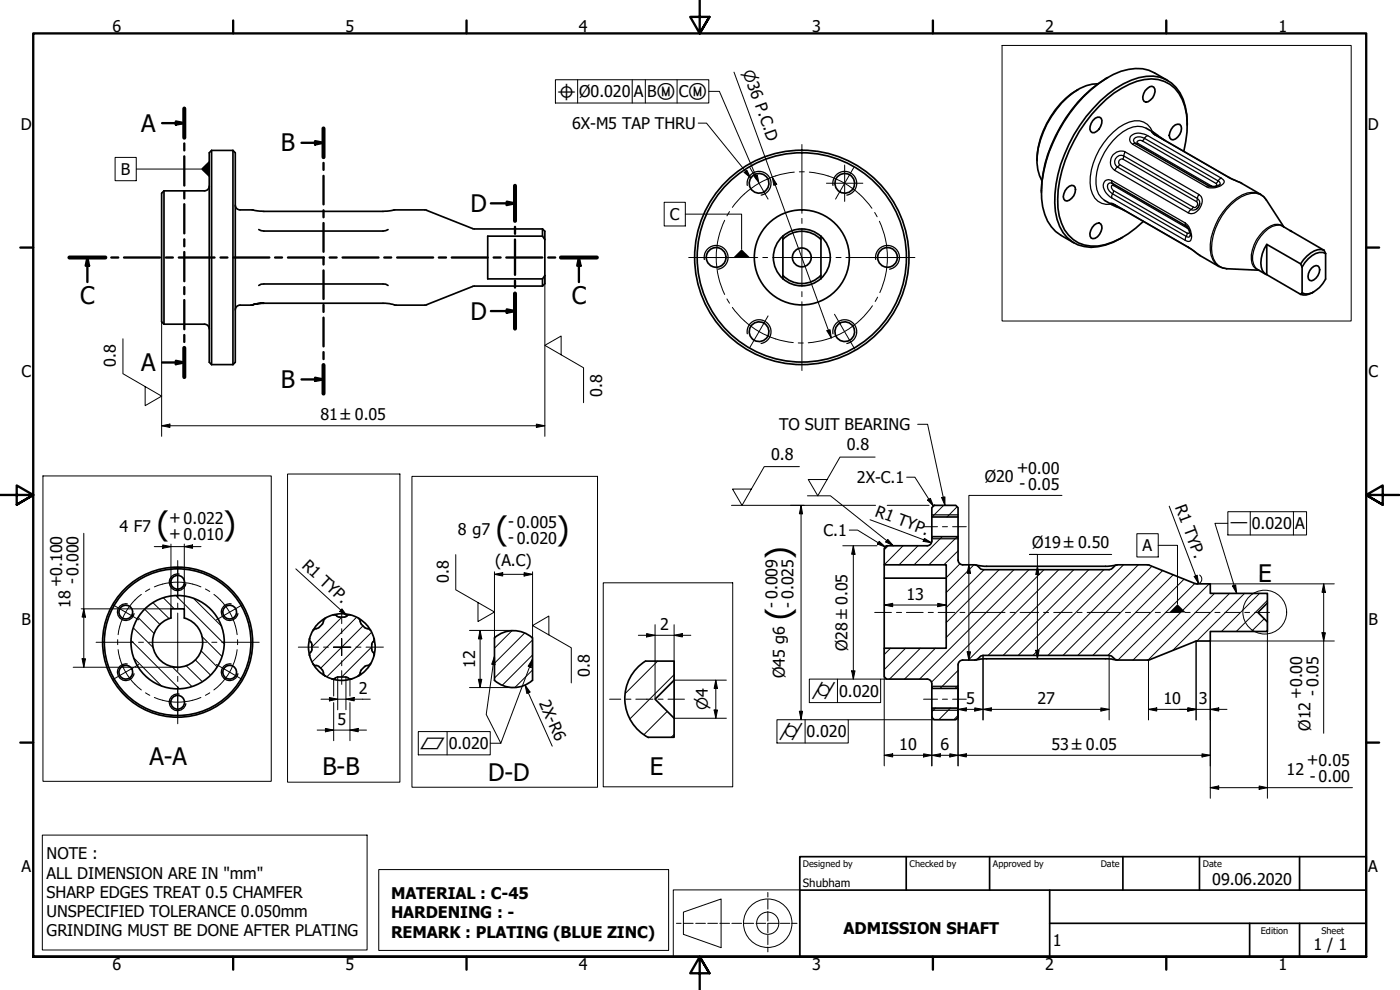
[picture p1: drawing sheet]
<svg xmlns="http://www.w3.org/2000/svg" width="420mm" height="297mm" viewBox="0 0 420 297" stroke-linecap="round" stroke-linejoin="round" font-family="sans-serif">
<!-- layer: Hatch (ISO) -->
<g fill="none" stroke="#000" stroke-width=".3">
<path d="M283.2 151.6l-3.5 3.5M287.2 152.1l-3 3M49 179.4l3.3 3.3M52.8 178.7l14.4 14.5M58.1 179.6l8.4 8.3M266.6 163.8l-1.2 1.2M271 163.8l-5.6 5.7M275.5 163.8l-5.7 5.7M282.8 161l-8.5 8.5M287.3 161l-8.5 8.5M287.5 165.3l-4.2 4.2M288.1 169.1l-4.1 4.2"/>
<path d="M292.3 169.5l-8.3 8.3M295.3 170.9l-11.3 11.4M299.8 170.9l-15.8 15.9M304.3 170.9l-20.3 20.3M308.8 170.9l-32.8 32.9M313.3 170.9l-33.8 33.8M317.8 170.9l-27.2 27.1M322.3 170.9l-25.8 25.7M326.8 170.9l-25.7 25.7M331.3 170.9l-25.7 25.7M337.2 169.5l-27.2 27.1M341.6 169.5l-27.1 27.1"/>
<path d="M345.7 169.9l-26.7 26.7M348.9 171.2l-25.4 25.4M352.1 172.5l-24.1 24.1M355.3 173.8l-22.8 22.8M358.6 175.1l-23.1 22.9M362.9 175.2l-22.9 22.8M364.5 178l-19.9 20M369 178l-17.1 17.2M373.5 178l-14.3 14.3M378 178l-11.4 11.5M39.4 192.2l14.4 14.4M40 188.4l6.1 6"/>
<path d="M40.2 197.5l8.3 8.4M41.5 185.3l4.8 4.8M43.4 182.8l4.6 4.6M45.9 180.8l4.9 4.9M55.8 199.7l4.9 4.8M58.6 198l4.6 4.6M60.3 195.2l4.9 4.9M60.6 190.9l6 6.1M94.6 188.6l-.9 .9M98 185.3l-.9 .9M102.6 185.2l-9 9M107 185.2l-13.3 13.4"/>
<path d="M109 187.8l-12.8 12.7M111.4 198.8l-.8 .8M111.5 189.7l-13.4 13.4M111.6 194.1l-9 9M153.7 189.2l-5.3 5.3M157.5 189.9l-9.1 9.1M159.8 196.5l-9.1 9.1M159.8 192l-11.4 11.4M197.4 198.4l-9.8 9.7M267.3 194.5l-1.9 1.9M271.8 194.5l-6.4 6.4M276.2 194.5l-9.2 9.3"/>
<path d="M280.7 194.5l-9.2 9.3M379.4 185.7l-3.9 3.8M380.4 189.2l-.4 .3M380.4 180.1l-9.4 9.4M51.6 200l6 6M108.1 202.2l-.9 .8M159.8 201l-5.2 5.2M200.2 213.5l-6.9 6.9M202.3 202.4l-13.2 13.2M280.7 212.5l-1 1M285.2 212.5l-3.5 3.4M287.5 214.6l-1.2 1.3"/>
<path d="M287.5 205.7l-.9 .9M287.5 201.2l-5.4 5.4M202.3 220.4l-.9 .8"/>
</g>
<!-- layer: Visible (ISO) -->
<g fill="none" stroke="#000" stroke-width=".51">
<path d="M323.6 26.8a26.2 26.2 0 0 0-12.4 21.4M328 36.2l.7-.7 1.3-.3a1.84 1.84 0 0 1 .3 2.7 2.72 2.72 0 0 1-2.5 1.9 1.93 1.93 0 0 1-.3-2.8zM329.5 25.1a15.2 15.2 0 0 0-10.9 5.7 27.7 27.7 0 0 0-7.4 18.1l.3 2 1.2 3.3M332.4 23.3a42.8 42.8 0 0 0-19.9 34.4M343.7 27.2l1.4-1.2 .6-.1 .6 .2a3.3 3.3 0 0 1-2.4 4.6l-.6-.3a2.67 2.67 0 0 1 .4-3.2zM344 38.5l5.6 3.6M350.5 24.2l-4-2.3a13.2 13.2 0 0 0-12.4 .4 43.5 43.5 0 0 0-20.9 29.1 22.7 22.7 0 0 0 1.2 14.9l2.4 3.2 5.5 3.4M352 38l.7-.5 1.4-.2a3.1 3.1 0 0 1-2.1 4.7l-.5-.2a2.18 2.18 0 0 1 0-3zM356.3 37.6a17.4 17.4 0 0 0-3.4-11.4 10.4 10.4 0 0 0-11.1-2.9 28.8 28.8 0 0 0-13.7 9.2 43.6 43.6 0 0 0-11.6 28.4 13.8 13.8 0 0 0 5.3 11.7 12.5 12.5 0 0 0 12.3 .1l2.8-1.5M49.2 57.3l-.7 .7v38.6l.7 .7M49.2 57.3v40M62.8 55.8a1.43 1.43 0 0 1-1.4 1.5h-12.2"/>
<path d="M63.5 45.1l-.7 .7v62.9l.7 .7M63.5 45.1v64.3M63.5 45.1h6.4M69.9 45.1v64.3M69.9 45.1l.7 .7v62.9l-.7 .7M320.2 56.4l1.4-.8 .7 .1a2.57 2.57 0 0 1-.7 3.8l-1.4 .8-.5-.1a2.16 2.16 0 0 1 0-3zM333.7 55l22.2 12.8a3.1 3.1 0 0 1 1.3 2.9M340.6 43l22.2 12.8a3.5 3.5 0 0 0 3.3-.4M346.1 40.1l22.8 13.2 3.4 1.5 6 3.5 1 .7 .7 1 5.3 8.1M355.3 45.4a24.3 24.3 0 0 0-.5-15.5 10.4 10.4 0 0 0-13.6-5.5 34.4 34.4 0 0 0-17.3 15 39.1 39.1 0 0 0-6.4 23 12.1 12.1 0 0 0 6.2 10.5 12.3 12.3 0 0 0 10.2-.3 28.6 28.6 0 0 0 9.3-6.2M70.6 61.5a1.43 1.43 0 0 0 1.4 1.5M72.1 63h3.6"/>
<path d="M75.7 63l3.5 .4h35.7l3.3-.4M77.7 68.9l1.5 .4h35.7l1.6-.4M127.5 63h-9.4M127.5 63l.6 .1M128 63.1l14.3 5.6M142.4 68.7h20.4M162.8 70.9h-16.4v12.8h16.4M162.8 68.7l.7 .7v15.7l-.7 .7M162.8 70.9l.7 1M162.8 68.7v2.2M234.9 71.9a7.8 7.8 0 0 1 11.4 0M234.9 70.9v12.8"/>
<path d="M246.4 70.9v12.8M328.4 67.5l1.4-.6a1.63 1.63 0 0 1 .7 2.5 2.53 2.53 0 0 1-3 2 2.97 2.97 0 0 1 .9-3.9zM331.5 60.1l2.6 1.5 3.4 1.6M333.9 61.2l22.8 13.1 3.5 2.4 5.6 3.2 2.4 .7 9.6 .5M360 61.1l-.8 1.6M380.2 73.3a8.9 8.9 0 0 0-1.4 7.8l.6 .8 .8 .5M384.9 67.9l2.5 1.4M387.7 69.5l-.5-.3 10.2 5.9M390.3 79.2l-10.1-5.9v9.1l10.1 5.9M390.3 79.2l.5 .9M397.4 75.1a4 4 0 0 0-4.1 .8l-2.1 2-.9 1.3M397.4 75.1l.4 1"/>
<path d="M397.8 76.1a3.8 3.8 0 0 0-4 .6l-2.2 2.1-.8 1.3M397.8 76.1v7.6a8.2 8.2 0 0 1-5.2 4.5h-1l-.8-.3M49.2 97.3h12.2a1.43 1.43 0 0 1 1.4 1.4M72 91.6a1.43 1.43 0 0 0-1.4 1.4M72.1 91.6h3.2M75.7 91.5l3.5-.5zM75.7 91.5l-.4 .1M77.7 85.6l.7-.3 .8-.1h35.7l.9 .1 .7 .3M79.2 91h36.4l3.2 .6h8.7M128.1 91.5l-.6 .1M141.8 86l-13.8 5.4M142.3 85.8l-.5 .1"/>
<path d="M142.4 85.8h20.4M162.8 83.7v2.1M163.5 82.7l-.7 1M234.9 82.6a7.8 7.8 0 0 0 11.4 0M377.4 80.9l2.5 1.4M390.8 87.9l-.5 .4M390.8 80.1v7.8M393.6 80.4l1.4-.7 .5 .1a2.48 2.48 0 0 1-.5 3.6l-1.4 .9-.5-.2a2.55 2.55 0 0 1 .5-3.7zM394.3 87.6a4.7 4.7 0 0 1-4 .7M63.5 109.4h6.4M279.7 152.3l.7-.7h6.4l.7 .7v2.8h-7.8zM279.7 155.1v5.9"/>
<path d="M287.5 155.1v5.9M265.4 169.5v4M278.2 163.8a1.43 1.43 0 0 0 1.5-1.4v-1.4h7.8v7a1.43 1.43 0 0 0 1.4 1.5h3.6l.7 .2 1.1 1 .7 .2h37.9l.7-.2 1-1 .7-.2h9.3l14.3 5.6 4.3 .1v2.8h17.2v2.9l-2.9 2.9 2.9 2.8v2.9h-17.2v2.8l-4.3 .1-14 5.6M278.3 163.8h-12.2l-.7 .7v5h18.6v25h-18.6v8.6l.7 .7h12.2M284 173.5h-18.6v21M292.9 169.5l2.6 .4h36.9l2.6-.4M51.3 185.4a7.5 7.5 0 0 0-4.1 11.6 7.5 7.5 0 0 0 12.3 0 7.5 7.5 0 0 0-4.2-11.6M51.3 185.5v-2.8h4v2.8M92.9 196.7l1 2.5M92.9 191.6v.5l.7 1.3M93.6 193.4v1.8l-.7 .9v.6M93.9 189.1a10.4 10.4 0 0 0-1 7.6"/>
<path d="M94.9 188.6l-.5 .2-.4 .3M96.8 187.2l-1.4 1.3-.5 .1M97 186.4l-.3 .8M97.5 185.5l-2 1.6-1.5 2M97.6 185.5l-.4 .4-.1 .6M100 184.5h.2a9.6 9.6 0 0 1 4.9 0M104.1 184.8l-.8 .4-1.8-.1a1.85 1.85 0 0 0-2.5-.3l-1.5 .7M104.1 184.8l.2-.2a4.2 4.2 0 0 1 3.3 .9M107.6 185.5l.4 .4 .1 .6M107.6 185.5a9.6 9.6 0 0 1 4.7 6.1M108.1 186.4l.3 .8M108.4 187.2l1.1 1.1"/>
<path d="M109.5 199.9l-1.1 1.1M109.5 188.3l.8 .3M110.3 188.6l.5 .2 .4 .3M110.3 199.7l-.8 .3M111.2 199.2l-.4 .4-.5 .1M111.2 199.2l-1.5 2-2.1 1.6M111.6 193.4v1.8a1.85 1.85 0 0 1 .3 2.5l-.7 1.5M112.2 191.6v.5l-.6 1.3M112.3 191.6l.3 2-.3 3.1M148.4 191.4a8.5 8.5 0 0 1 11.4 0v12.7a8.6 8.6 0 0 1-11.4 0zM193.7 198.4h8.6v5.7l-5.7 5.7 5.7 5.7v5.7h-7.7M292.9 198l2.6-.3h36.9l2.6 .3"/>
<path d="M344.9 197.9l-9.6 .1-.7-.1-1-1.1-.7-.2h-37.9l-.7 .2-1.1 1.1-.7 .1h-3.5a1.43 1.43 0 0 0-1.5 1.5v7.1h-7.8v-1.4a1.43 1.43 0 0 0-1.5-1.4M380.4 180.9v5.7M96.7 201.1l.3 .7M96.8 201l-1.4-1.2-1-.2-.4-.4a9.6 9.6 0 0 0 5.6 4.5M97.1 201.9l.1 .5 .4 .4M99.6 203.7a10 10 0 0 0 5.9 0M101.3 203.2l-1.1 .5h-.6M101.3 203.1h2.5M103.9 203.2l.7 .3M104.6 203.5l.9 .2M108.1 201.9v.2a3.7 3.7 0 0 1-2.6 1.6M108.4 201.1l-.3 .7"/>
<path d="M202.3 204.1v11.4M279.7 212.5h7.8v2.7l-.7 .7h-6.4l-.7-.7zM279.7 206.6v5.9M287.5 206.6v5.9"/>
<circle cx="227.8" cy="55" r="2.95"/>
<circle cx="253.5" cy="55" r="2.95"/>
<circle cx="214.9" cy="77.2" r="2.95"/>
<circle cx="240.6" cy="77.2" r="32.2"/>
<circle cx="240.6" cy="77.2" r="31.4"/>
<circle cx="240.6" cy="77.2" r="2.83"/>
<circle cx="240.6" cy="77.2" r="14.3"/>
<circle cx="240.6" cy="77.2" r="8.5"/>
<circle cx="266.4" cy="77.2" r="2.95"/>
<circle cx="227.8" cy="99.5" r="2.95"/>
<circle cx="253.5" cy="99.5" r="2.95"/>
<circle cx="53.3" cy="174.7" r="2.06"/>
<circle cx="37.8" cy="183.7" r="2.06"/>
<circle cx="53.3" cy="192.7" r="14"/>
<circle cx="53.3" cy="192.7" r="22"/>
<circle cx="53.3" cy="192.7" r="22.5"/>
<circle cx="68.9" cy="183.7" r="2.06"/>
<circle cx="37.8" cy="201.7" r="2.06"/>
<circle cx="53.3" cy="210.7" r="2.06"/>
<circle cx="68.9" cy="201.7" r="2.06"/>
</g>
<!-- layer: Visible Narrow (ISO) -->
<g fill="none" stroke="#000" stroke-width=".38">
<path d="M344 38.5a6.5 6.5 0 0 0-7 1 19.5 19.5 0 0 0-8.1 15.7 5.7 5.7 0 0 0 2.6 4.9M345.9 39.6a5.2 5.2 0 0 0-7-3 20.1 20.1 0 0 0-11.4 14.4 11 11 0 0 0 1 8.4 4.9 4.9 0 0 0 4.9 1.9M346.2 39.7l-.6-.2 1 .9M224.3 55.6a3.6 3.6 0 0 1 2.9-4.1 3.6 3.6 0 0 1 4.1 2.9 3.6 3.6 0 0 1-2.9 4.1M250 55.6a3.6 3.6 0 0 1 2.9-4.1 3.6 3.6 0 0 1 4.2 2.9 3.6 3.6 0 0 1-3 4.1M333.6 54.2a1.77 1.77 0 0 0-2.2 .3 1.77 1.77 0 0 0-.1 2.3l1.1 1.5 1.2 1.1M333.6 54.2l.2 .8M333.6 59.4l22.1 12.7M333.6 54.2l22.1 12.7M333.7 55l-.5-.2a1.61 1.61 0 0 0-.9 1.6 1.61 1.61 0 0 0 1.1 1.4l.5 .4M333.9 58.2l-.3 1.2M333.9 58.2l22.1 12.7"/>
<path d="M334 55.1l.2 .6M334.2 57.2l-.3 1M334.2 55.7l-.3-.2-.3 .3v.6l.6 .8M334.2 57.2l22.1 12.8M334.2 55.7l22.1 12.7M334.5 51.1l22.1 12.8M335.3 50.1l-.8 1M335.3 50.1a1.91 1.91 0 0 1-.5-2.5 1.91 1.91 0 0 1 2.4-.8l.5-1.2a3.2 3.2 0 0 0-4 1.4 3.2 3.2 0 0 0 .8 4.1M335.3 50.1l22.1 12.8 .7-.7M336 49.4l-.7 .7M336 49.4l22.1 12.8M337 47.7l.2-.9 22.1 12.7-.2 1a.98 .98 0 0 1 .2 1.2 .98 .98 0 0 1-1.2 .5"/>
<path d="M337 47.7a.98 .98 0 0 0-1.1 .5 .98 .98 0 0 0 .1 1.2M337 47.7l22.1 12.8M337.7 45.6l22.1 12.7M339.9 43.3l22.1 12.7M340.7 43h-.3l-.5 .3M341.5 43l-.6 .2M341.5 43l22.1 12.8M342.8 42.3l.7-.8 22.1 12.8-.7 .7 .3 .4a1.09 1.09 0 0 1-1.6 .4M342.8 42.3l-.7-.2-.6 .2-.3 .4 .3 .3M342.8 42.3l22.1 12.7M344.4 40.7a4.1 4.1 0 0 0-5.2 .3l-.1 .5a1.6 1.6 0 0 0 .8 1.8M344.4 40.7l-.9 .8a2.16 2.16 0 0 0-3.3 .6l.4 .9"/>
<path d="M344.4 40.7l22.1 12.8M346.6 40.4l22.1 12.8M346.6 40.4l.2 .1M362.8 55.8l-.8 .2M363.6 55.8l-.5 .1M366.5 53.5l.3 .2a.88 .88 0 0 1 .6 .8 .88 .88 0 0 1-.6 .9 4.7 4.7 0 0 1-4.8 .6M366.5 53.5l-.9 .8a.8 .8 0 0 1 .5 1.1M368.7 53.2l4 1.8M368.7 53.2l.2 .1M378.3 58.3a6.5 6.5 0 0 0-7 1.1 19.2 19.2 0 0 0-8.1 15.6 6.2 6.2 0 0 0 2.6 4.9M380 60a4.7 4.7 0 0 0-6-1.6 18.1 18.1 0 0 0-10.3 14.2 7.6 7.6 0 0 0 2.1 7.1l1.1 .7 1.3 .2M211.4 77.9a3.6 3.6 0 0 1 2.9-4.2 3.6 3.6 0 0 1 4.1 2.9 3.6 3.6 0 0 1-2.9 4.2"/>
<path d="M262.8 77.9a3.6 3.6 0 0 1 2.9-4.2 3.6 3.6 0 0 1 4.2 2.9 3.6 3.6 0 0 1-2.9 4.2M333.7 61.4l-.4-.5 1.2 .5M334.5 61.4l22.1 12.8M334.5 61.4l.1 .1M355.7 66.9a4.8 4.8 0 0 1 1.6 5.3l-.8 .2-.8-.3M355.7 66.9l.2 .9M356 70.9l-.3 1.2M356.2 67.9l.7 1.4v.5l-.6 .2M356.3 70l-.3 .9M356.6 74.2l3.6 2.5M356.6 74.2l.1 .1M357.2 70.7l-.5 .5-.7-.3"/>
<path d="M360 61.1a1.54 1.54 0 0 0-.7-1.6l.5-1.2a3.1 3.1 0 0 1-.4 4.9 2.31 2.31 0 0 1-2.8 .7l.8-1a1.46 1.46 0 0 0 1.8-.2M384.9 67.9a4.7 4.7 0 0 0-5.4 1.7 11.6 11.6 0 0 0-3.6 8.5l.8 2.1 .7 .7M385.2 68.1a3.2 3.2 0 0 0-3.9-.3 11 11 0 0 0-5.6 11.2l.5 .9 .7 .7 .8 .4M224.3 100.1a3.6 3.6 0 0 1 2.9-4.1 3.6 3.6 0 0 1 4.1 2.9 3.6 3.6 0 0 1-2.9 4.2M250 100.1a3.6 3.6 0 0 1 2.9-4.1 3.6 3.6 0 0 1 4.2 2.9 3.6 3.6 0 0 1-3 4.2M279.7 154.5h7.8M53.7 172.2a2.51 2.51 0 0 0-2.9 2.1 2.51 2.51 0 0 0 2.1 2.9 2.51 2.51 0 0 0 2.9-2.1M279.7 161.7h7.8M38.2 181.2a2.51 2.51 0 0 0-2.9 2 2.51 2.51 0 0 0 2 2.9 2.51 2.51 0 0 0 2.9-2M38.2 199.2a2.51 2.51 0 0 0-2.9 2.1 2.51 2.51 0 0 0 2 2.9 2.51 2.51 0 0 0 2.9-2.1M69.4 199.2a2.51 2.51 0 0 0-2.9 2.1 2.51 2.51 0 0 0 2 2.9 2.51 2.51 0 0 0 2.9-2.1M69.4 181.2a2.51 2.51 0 0 0-2.9 2 2.51 2.51 0 0 0 2 2.9 2.51 2.51 0 0 0 2.9-2"/>
<path d="M53.7 208.2a2.51 2.51 0 0 0-2.9 2.1 2.51 2.51 0 0 0 2.1 2.9 2.51 2.51 0 0 0 2.9-2.1M279.7 205.9h7.8M279.7 213.1h7.8"/>
</g>
<!-- layer: Break Line (ISO) -->
<path d="M193.7 198.3a13.2 13.2 0 0 0 .9 23" fill="none" stroke="#000" stroke-width=".51"/>
<!-- layer: Section Line (ISO) -->
<g fill="none" stroke="#000" stroke-width=".7">
<path d="M48.6 36.9h6.7M52.8 36.4l2.5 .5-2.5 .5zM55.3 32.6v8.7M97.1 38.5v8.7M55.3 43v2.1M55.3 46.9v8.8M55.3 57.4v2.1M90.5 42.8h6.6M94.6 42.3l2.5 .5-2.5 .6zM97.1 48.9v2.1M97.1 52.8v8.5M154.6 55.7v10.6"/>
<path d="M20.8 77.3h10.8M26.2 77.3l.5 2.4h-1zM26.2 77.3v7.3M33.4 77.3h2.1M37.2 77.3h10.8M49.8 77.3h2.1M53.7 77.3h10.7M55.3 61.3v8.7M55.3 71.8v2.1M55.3 75.6v8.8M66.2 77.3h2.1M70 77.3h10.8"/>
<path d="M82.5 77.3h2.1M86.4 77.3h10.8M97.1 63.1v2.1M97.1 66.9v8.7M97.1 77.3v2.1M98.9 77.3h2.1M102.8 77.3h10.8M115.3 77.3h2.1M119.2 77.3h10.8M131.7 77.3h2.2M135.6 77.3h10.8M147.3 61h7.3"/>
<path d="M148.1 77.3h2.1M152 77.3h10.8M152.1 60.5l2.5 .5-2.5 .5zM154.6 68.1v2.1M154.6 71.9v10.6M164.5 77.3h2.1M168.3 77.3h10.8M173.7 77.3l.5 2.4h-1zM173.7 77.3v7.3M55.3 86.2v2.1M55.3 90v8.8M97.1 81.1v8.6"/>
<path d="M97.1 91.5v2.1M97.1 95.3v8.6M147.3 93.3h7.3M152.1 92.8l2.5 .5-2.5 .5zM154.6 84.2v2.1M154.6 88.1v10.5M48.6 108.8h6.7M52.8 108.3l2.5 .5-2.5 .5zM55.3 100.5v2.1M55.3 104.4v8.7M90.5 113.8h6.6M94.6 113.3l2.5 .5-2.5 .5z"/>
<path d="M97.1 105.6v2.1M97.1 109.5v8.6"/>
</g>
<path d="M55.3 32.6v8.7M97.1 38.5v8.7M154.6 55.7v10.6M20.8 77.3h10.8M168.3 77.3h10.8M154.6 88.1v10.5M55.3 104.4v8.7M97.1 109.5v8.6" fill="none" stroke="#000" stroke-width="1.2"/>
<g fill="#000">
<path d="M52.8 36.4l2.5 .5-2.5 .5z" fill-rule="evenodd"/>
<path d="M94.6 42.3l2.5 .5-2.5 .6z" fill-rule="evenodd"/>
<path d="M26.2 77.3l.5 2.4h-1z" fill-rule="evenodd"/>
<path d="M152.1 60.5l2.5 .5-2.5 .5z" fill-rule="evenodd"/>
<path d="M173.7 77.3l.5 2.4h-1z" fill-rule="evenodd"/>
<path d="M152.1 92.8l2.5 .5-2.5 .5z" fill-rule="evenodd"/>
<path d="M52.8 108.3l2.5 .5-2.5 .5z" fill-rule="evenodd"/>
<path d="M94.6 113.3l2.5 .5-2.5 .5z" fill-rule="evenodd"/>
</g>
<!-- layer: Detail Boundary (ISO) -->
<circle cx="379.6" cy="183.7" r="6.6" fill="none" stroke="#000" stroke-width=".3"/>
<!-- layer: Border (ISO) -->
<g fill="none" stroke="#000" stroke-width=".7">
<path d="M70 6.1v3.9M140 6.1v3.9M210 0v10l-2.9-4.9h5.8l-2.9 4.9 2.9-4.9M280 6.1v3.9M350 6.1v3.9M6.1 74.3h3.9M410 74.3h3.9M0 148.5h10l-5-2.8v5.7l5-2.9-5 2.9M420 148.5h-10l5-2.8v5.7l-5-2.9 5 2.9M6.1 222.8h3.9M410 222.8h3.9M10 287.1v-277.1h400v277.1h-400h400"/>
<path d="M70 287.1v3.8M140 287.1v3.8M212.9 292l-2.9-4.9 2.9 4.9h-5.8l2.9-4.9v9.9M280 287.1v3.8M350 287.1v3.8"/>
</g>
<!-- layer: Title (ISO) -->
<path d="M240 257h170v30.1h-170zM272 257v10.1M297 257v10.1M337 257v10.1M360 257v10.1M390 257v10.1M240 267.1h170M315 277h95M315 267.1v20M375 277v10.1M390 277v10.1" fill="none" stroke="#000" stroke-width=".51"/>
<!-- layer: Sketch Geometry (ISO) -->
<g fill="none" stroke="#000" stroke-width=".3">
<path d="M300.7 13.6h104.8v82.7h-104.8zM12.9 142.8h68.5v91.6h-68.5zM86.3 142.2h33.7v92.5h-33.7zM123.6 142.9h55.7v93.3h-55.7zM181 174.9h38.9v61.2h-38.9zM12.7 250.6h97.5v34.4h-97.5zM113.7 260.9h87v24.3h-87zM202.1 267h37.9v20h-37.9zM203 277h1.4M205.1 273.7l11.3-4v14.6l-11.3-4zM205.2 277h2.8M208.8 277h2.9"/>
<path d="M212.4 277h2.9M216 277h2.9M219.6 277h3M223.3 277h2.9M226.9 277h2.9M230.4 267.8v1.4M230.4 269.9v2.9M230.4 273.5v2.8M230.4 277v2.9M230.5 277h2.9M234.2 277h2.8M237.8 277h1.4"/>
<path d="M230.4 280.6v2.8M230.4 284.1v1.5"/>
<circle cx="230.4" cy="277" r="7.3"/>
<circle cx="230.4" cy="277" r="3.3"/>
</g>
<!-- layer: Center Mark (ISO) -->
<g fill="none" stroke="#000" stroke-width=".3">
<path d="M225 50.3l5.5 9.4M240.7 43.4v20.6M248 55h11M253.5 49.5v10.9M256.2 50.3l-5.4 9.4M206.7 77.3h20.7M208.9 77.3h12.1M228.9 77.3h1.5M231.9 77.3h17.5M240.7 65.5v1.5M240.7 68.5v17.5M250.9 77.3h1.5"/>
<path d="M253.9 77.3h20.7M260.9 77.3h10.9M230.5 94.8l-5.5 9.5M240.7 87.5v1.5M240.7 90.5v20.7M250.4 94.3l6.1 10.5M53.3 170.1v9.1M53.3 168.2v11.2M28.8 192.7h11.3M33.8 181.4l7.9 4.6M41.6 192.7h1.5M41.7 199.4l-7.9 4.5"/>
<path d="M44.6 192.7h17.4M53.3 181v1.4M53.3 183.9v17.5M63.6 192.7h1.5M65 199.4l7.8 4.5M66.5 192.7h11.3M72.8 181.4l-7.8 4.6M89.5 194.2h6.1M97.1 194.2h1.5M100.1 194.2h2.5h-2.5M102.6 191.6v2.6v-2.6M102.6 196.6v-2.4v2.5"/>
<path d="M102.6 183.6v3.5M102.6 188.6v1.5M102.6 198.2v1.6M105.1 194.2h-2.5h2.7M106.8 194.2h1.5M109.9 194.2h5.2M53.3 206.1v9.2M53.3 202.9v1.6M53.3 205.9v11.3M102.6 201.2v4.1"/>
</g>
<!-- layer: Centerline (ISO) -->
<g fill="none" stroke="#000" stroke-width=".3">
<path d="M238.4 51.6a25.7 25.7 0 0 0-18.6 10.6M239.9 51.6h1.5M242.9 51.6a25.7 25.7 0 0 1 18.8 10.9M217.5 66.1a25.7 25.7 0 0 0 0 22.3M218.9 63.5l-.7 1.3M262.5 63.7l.7 1.3M263.9 66.4a25.7 25.7 0 0 1 1.8 16.2M218.2 89.7l.7 1.3M219.8 92.2a25.7 25.7 0 0 0 18.3 10.6M261.8 91.7a25.7 25.7 0 0 1-19.2 11.1M263.4 89.2l-.7 1.3M265.7 82.6l-1.7 5.2"/>
<path d="M239.6 102.9h1.5M277.2 158h4.2M282.8 158h1.6M285.9 158h4.1M42.4 178.3a18 18 0 0 0-7 12.1M45 176.7l-1.3 .8M46.3 176.1a18 18 0 0 1 14 0M61.7 176.7l1.3 .8M64.2 178.3a18 18 0 0 1 7 12.1M35.3 191.9v1.5M35.4 194.9a18 18 0 0 0 7 12.1M71.2 194.9a18 18 0 0 1-7 12.1"/>
<path d="M71.3 191.9v1.5M262.5 183.8h5M269 183.8h1.6M272 183.8h5.1M278.6 183.8h1.5M281.6 183.8h5M288.1 183.8h1.5M291.1 183.8h10.5M303.1 183.8h1.6M306.1 183.8h5.6M313.2 183.8h1.5M316.2 183.8h5.6"/>
<path d="M323.3 183.8h1.4M326.3 183.8h9.9M337.8 183.8h1.5M340.7 183.8h4.5M346.7 183.8h1.5M349.7 183.8h4.4M355.7 183.8h1.5M358.6 183.8h4.5M364.6 183.8h1.5M367.6 183.8h4.4M373.6 183.8h1.4M376.6 183.8h4.4"/>
<path d="M43.7 207.9l1.3 .7M46.3 209.3a18 18 0 0 0 14 0M62.9 207.9l-1.3 .7M182.9 209.8h3.4M187.8 209.8h1.6M190.8 209.8h5.2M197.5 209.8h1.5M200.5 209.8h4.9M277.2 209.8h4.2M282.8 209.8h1.6M285.9 209.8h4.1"/>
</g>
<!-- layer: Dimension (ISO) -->
<g fill="none" stroke="#000" stroke-width=".3">
<path d="M220.3 21.6l29.2 79.8M231.8 53.1l1.3 2.2-.9 .3zM48.5 96.6v34.3M163.5 82.7v48.2M248.2 99.2l.9-.3 .4 2.5zM48.5 127.7l2.5-.5v1.1zM48.5 127.7h115M161 127.2l2.5 .5-2.5 .6zM237.2 151.6h25.6M240.4 151.6l.5 2.6h-1zM240.4 151.6v64.3M261.1 155.9l18.5 7"/>
<path d="M266.3 151.6h12.5M280.4 151.6h.1M318.7 148.6h-27.9v49.4M350.9 151.9l8.8 23.2M25.1 160v40.2M46.3 164h14M48.8 163.5l2.5 .5-2.5 .5zM51.3 163.2v19.5h-15.1M55.3 164l2.5-.5v1zM55.3 163.2v19.5M88.8 170.7l15.3 14.1M148.4 172.3l2.5-.5v1z"/>
<path d="M148.4 172.3h11.4M148.4 171.6v19.8M157.3 171.8l2.5 .5-2.5 .5zM159.8 171.6v19.8M252.9 163.8h10.3M256.1 163.8l.5 2.5h-1zM256.1 163.8v40M265.8 163.8h.3M277.4 161.5l2.2 1.4-2.5-.5zM290.8 169.5l.5 2.5h-1zM311.3 169.9l.5 2.5h-1zM333.6 166.4h-24.6h2.3v31.3"/>
<path d="M358.4 173l.9-.4 .4 2.5zM360 172.5a1.43 1.43 0 0 1 .6 1.6 1.43 1.43 0 0 1-1.3 1.1M363.2 175.2h37.2M397.3 175.2l.5 2.5h-1.1zM397.3 175.2v44.8M24.4 182.7h11.4M24.6 197.7h1.1l-.6 2.5zM25.1 182.7l.6 2.5h-1.1zM102.6 182.7l1.5 2.1-2.1-1.4zM140.9 189.2h13.2M144.1 189.2l.5 2.5h-1zM144.1 189.2v17.1"/>
<path d="M191.6 190.6h15.7M194.1 190.1l2.5 .5-2.5 .5zM196.6 187.4v22.3M202.3 190.6l2.5-.5v1zM202.3 187.4v16.7h15.7M265.4 181.5l2.5-.5v1zM265.4 194.5v35.3M265.4 181.5h18.6M281.4 181l2.6 .5-2.6 .5zM290.3 195.6h1l-.5 2.4zM295 196.6v19.4M310.8 195.1h1l-.5 2.6z"/>
<path d="M332.9 196.6v19.4M344.7 198v18M359 192.4v23.6M380.4 186.6v52.9M396.7 189.9h1.1l-.5 2.4zM400.4 192.3h-37.2v47.2M22 200.2h18.1M40.5 200.2h12.7M95.2 219.1h14.8M96.3 209.8h14.8M97.7 218.6l2.4 .5-2.4 .5zM98.9 209.3l2.4 .5-2.4 .5z"/>
<path d="M100.1 203.7v5.1M100.1 210.8v11.4M101.3 203.1v9.9M103.8 209.8l2.5-.5v1zM103.8 203.1v9.9M105 219.1l2.5-.5v1zM105 203.7v5.1M105 210.8v11.4M140.9 206.3h13.2M143.6 203.8h1l-.5 2.5zM157.6 205.6l1.5 2-1 .5zM157.6 205.6l8.1 18.3"/>
<path d="M202.3 215.5h15.7M214.3 213h1l-.5 2.5zM214.8 204.1l.5 2.5h-1zM214.8 204.1v11.4M239.9 213.4h1l-.5 2.5zM254.6 215.9h25.8M255.6 201.3h1l-.5 2.5zM264.3 203.8h1.8M279.7 212.5v17.3M287.5 212.8l2.5-.4v.9zM287.5 206.6v3.1M287.5 209.9v19.9"/>
<path d="M287.5 212.8h45.4M292.5 212.4l2.5 .4-2.5 .5zM295 212.8l2.5-.4v.9zM330.4 212.4l2.5 .4-2.5 .5zM344.7 212.8l2.5-.4v.9zM344.7 212.8h23.5M356.5 212.4l2.5 .4-2.5 .5zM363.2 212.8l2.6-.4v.9zM265.4 226.6l2.5-.4v.9zM265.4 226.6h97.8M277.2 226.2l2.5 .4-2.5 .5zM279.7 226.6l2.5-.4v.9z"/>
<path d="M285.1 226.2l2.4 .4-2.4 .5zM287.5 226.6l2.5-.4v.9zM360.7 226.2l2.5 .4-2.5 .5zM363.2 236.3l2.6-.5v1zM363.2 236.3h42.7M377.9 235.8l2.5 .5-2.5 .5z"/>
</g>
<g fill="#000">
<path d="M231.8 53.1l1.3 2.2-.9 .3z" fill-rule="evenodd"/>
<path d="M248.2 99.2l.9-.3 .4 2.5z" fill-rule="evenodd"/>
<path d="M48.5 127.7l2.5-.5v1.1z" fill-rule="evenodd"/>
<path d="M161 127.2l2.5 .5-2.5 .6z" fill-rule="evenodd"/>
<path d="M240.4 151.6l.5 2.6h-1z" fill-rule="evenodd"/>
<path d="M48.8 163.5l2.5 .5-2.5 .5z" fill-rule="evenodd"/>
<path d="M55.3 164l2.5-.5v1z" fill-rule="evenodd"/>
<path d="M148.4 172.3l2.5-.5v1z" fill-rule="evenodd"/>
<path d="M157.3 171.8l2.5 .5-2.5 .5z" fill-rule="evenodd"/>
<path d="M256.1 163.8l.5 2.5h-1z" fill-rule="evenodd"/>
<path d="M277.4 161.5l2.2 1.4-2.5-.5z" fill-rule="evenodd"/>
<path d="M290.8 169.5l.5 2.5h-1z" fill-rule="evenodd"/>
<path d="M311.3 169.9l.5 2.5h-1z" fill-rule="evenodd"/>
<path d="M358.4 173l.9-.4 .4 2.5z" fill-rule="evenodd"/>
<path d="M397.3 175.2l.5 2.5h-1.1z" fill-rule="evenodd"/>
<path d="M24.6 197.7h1.1l-.6 2.5z" fill-rule="evenodd"/>
<path d="M25.1 182.7l.6 2.5h-1.1z" fill-rule="evenodd"/>
<path d="M102.6 182.7l1.5 2.1-2.1-1.4z" fill-rule="evenodd"/>
<path d="M144.1 189.2l.5 2.5h-1z" fill-rule="evenodd"/>
<path d="M194.1 190.1l2.5 .5-2.5 .5z" fill-rule="evenodd"/>
<path d="M202.3 190.6l2.5-.5v1z" fill-rule="evenodd"/>
<path d="M265.4 181.5l2.5-.5v1z" fill-rule="evenodd"/>
<path d="M281.4 181l2.6 .5-2.6 .5z" fill-rule="evenodd"/>
<path d="M290.3 195.6h1l-.5 2.4z" fill-rule="evenodd"/>
<path d="M310.8 195.1h1l-.5 2.6z" fill-rule="evenodd"/>
<path d="M396.7 189.9h1.1l-.5 2.4z" fill-rule="evenodd"/>
<path d="M97.7 218.6l2.4 .5-2.4 .5z" fill-rule="evenodd"/>
<path d="M98.9 209.3l2.4 .5-2.4 .5z" fill-rule="evenodd"/>
<path d="M103.8 209.8l2.5-.5v1z" fill-rule="evenodd"/>
<path d="M105 219.1l2.5-.5v1z" fill-rule="evenodd"/>
<path d="M143.6 203.8h1l-.5 2.5z" fill-rule="evenodd"/>
<path d="M157.6 205.6l1.5 2-1 .5z" fill-rule="evenodd"/>
<path d="M214.3 213h1l-.5 2.5z" fill-rule="evenodd"/>
<path d="M214.8 204.1l.5 2.5h-1z" fill-rule="evenodd"/>
<path d="M239.9 213.4h1l-.5 2.5z" fill-rule="evenodd"/>
<path d="M255.6 201.3h1l-.5 2.5z" fill-rule="evenodd"/>
<path d="M287.5 212.8l2.5-.4v.9z" fill-rule="evenodd"/>
<path d="M292.5 212.4l2.5 .4-2.5 .5z" fill-rule="evenodd"/>
<path d="M295 212.8l2.5-.4v.9z" fill-rule="evenodd"/>
<path d="M330.4 212.4l2.5 .4-2.5 .5z" fill-rule="evenodd"/>
<path d="M344.7 212.8l2.5-.4v.9z" fill-rule="evenodd"/>
<path d="M356.5 212.4l2.5 .4-2.5 .5z" fill-rule="evenodd"/>
<path d="M356.5 212.4l2.5 .4-2.5 .5z" fill-rule="evenodd"/>
<path d="M363.2 212.8l2.6-.4v.9z" fill-rule="evenodd"/>
<path d="M265.4 226.6l2.5-.4v.9z" fill-rule="evenodd"/>
<path d="M277.2 226.2l2.5 .4-2.5 .5z" fill-rule="evenodd"/>
<path d="M279.7 226.6l2.5-.4v.9z" fill-rule="evenodd"/>
<path d="M285.1 226.2l2.4 .4-2.4 .5z" fill-rule="evenodd"/>
<path d="M287.5 226.6l2.5-.4v.9z" fill-rule="evenodd"/>
<path d="M360.7 226.2l2.5 .4-2.5 .5z" fill-rule="evenodd"/>
<path d="M363.2 236.3l2.6-.5v1z" fill-rule="evenodd"/>
<path d="M377.9 235.8l2.5 .5-2.5 .5z" fill-rule="evenodd"/>
</g>
<!-- layer: Symbol (ISO) -->
<g fill="none" stroke="#000" stroke-width=".3">
<path d="M166.7 23.9h46v7h-46zM173.4 23.9v7M189.7 23.9v7M193.7 23.9v7M203.2 23.9v7M209.5 36.9h2.5l13.3 16.5M212.7 27.4h3.2l11.6 26.8M34.5 47.2h6.4v7h-6.4zM40.9 50.7h19.4M223.3 51.7l.9-.6 1.1 2.3zM226.4 52.9l.7 1.1M226.6 52.8l.7-.3 .4 2.2"/>
<path d="M199.3 60.7h6.4v7.1h-6.4zM205.7 64.2h16.9v10.6M36.9 101.6v10.5l11.6 6.8-4.9 2.8v-5.6M168.4 106.5v-5.7l-4.9 2.8 11.6 6.7v10.5M262.6 137.1h-10.5l-6.7 11.7-2.8-4.9h5.6M275.4 127.3h3l5.2 24.3M219.5 151.6h21.9M239.9 140h-10.5l-6.7 11.6-2.9-4.9h5.7M242.3 148.8h6.9l18.9 15M254.9 159.1h2.5l8.3 5M272.1 143.2h2.5l5.6 8.7M278.4 150l.8-.5 1 2.4z"/>
<path d="M282.6 149.3l1-.2v2.5zM368.5 157h-3.9l6.6 21M368.5 153.5h23.6v7h-23.6zM375.2 153.5v7M388.2 153.5v7M136.8 166.4v10.6l11.6 6.6-5 2.9v-5.7M263.8 162.4l1.9 1.7-2.4-.9zM266.4 161.8l1.7 2-2.3-1.2zM341.2 160.1h6.4v7h-6.4zM347.6 163.6h5.8v17.7M369.9 175.8l.9-.3 .4 2.5zM148.4 196.9l.1 2.5-.9-.1z"/>
<path d="M148.4 196.9l-2.5 17.5 4.4 8.6h-3.2M159.8 197.7l-.4 2.6-.9-.4zM159.8 197.7l-9.5 25.3M164.7 190.5v-5.7l-4.9 2.9 11.6 6.7v10.5M125.5 219.5h21.6v7h-21.6zM134.2 219.5v7M233.2 215.9h21.4v7h-21.4zM241.6 215.9v7M242.9 203.8h21.4v7h-21.4zM251.3 203.8v7"/>
</g>
<g fill="#000">
<path d="M60.3 50.7l2.5-2.5v5z" fill-rule="evenodd"/>
<path d="M223.3 51.7l.9-.6 1.1 2.3z" fill-rule="evenodd"/>
<path d="M226.3 52.9l1-.4 .5 2.5z" fill-rule="evenodd"/>
<path d="M220.1 77.3l2.5-2.5 2.5 2.5z" fill-rule="evenodd"/>
<path d="M278.4 150l.8-.5 1 2.4z" fill-rule="evenodd"/>
<path d="M282.6 149.3l1-.2v2.5z" fill-rule="evenodd"/>
<path d="M263.8 162.4l1.9 1.7-2.4-.9z" fill-rule="evenodd"/>
<path d="M266.4 161.8l1.7 2-2.3-1.2z" fill-rule="evenodd"/>
<path d="M369.9 175.8l.9-.3 .4 2.5z" fill-rule="evenodd"/>
<path d="M148.4 196.9l.1 2.5-.9-.1z" fill-rule="evenodd"/>
<path d="M350.9 183.8l2.5-2.5 2.5 2.5z" fill-rule="evenodd"/>
<path d="M159.8 197.7l-.4 2.6-.9-.4z" fill-rule="evenodd"/>
</g>
<g font-size="9.7">
<text x="47.1" y="160.6">(</text>
<text x="67.1" y="160.6">)</text>
<text x="148.8" y="162">(</text>
<text x="167.1" y="162">)</text>
<text x="236.9" y="167.8" transform="rotate(-90 236.9 167.8)">)</text>
<text x="236.9" y="186" transform="rotate(-90 236.9 186)">(</text>
</g>
<g font-size="7.2">
<text x="42.4" y="39.5">A</text>
<text x="84.3" y="45.5">B</text>
<text x="141.2" y="63.6">D</text>
<text x="24.1" y="91.1">C</text>
<text x="141.2" y="95.9">D</text>
<text x="171.6" y="91.1">C</text>
<text x="42.4" y="111.4">A</text>
<text x="84.3" y="116.4">B</text>
<text x="377.6" y="174.7">E</text>
<text x="44.8" y="229.7">A-A</text>
<text x="96.8" y="232.4">B-B</text>
<text x="195.1" y="232.6">E</text>
<text x="146.5" y="234.3">D-D</text>
</g>
<g font-size="4.8">
<text x="33.7" y="9.6">6</text>
<text x="103.7" y="9.6">5</text>
<text x="173.7" y="9.6">4</text>
<text x="243.7" y="9.6">3</text>
<text x="313.7" y="9.6">2</text>
<text x="383.7" y="9.6">1</text>
<text x="173.9" y="29.2">Ø0.020</text>
<text x="190.2" y="29.2">A</text>
<text x="194.2" y="29.2">BⓂ</text>
<text x="203.7" y="29.2">CⓂ</text>
<text x="6.2" y="38.9">D</text>
<text x="171.7" y="38.7">6X-M5 TAP THRU</text>
<text x="410.5" y="38.9">D</text>
<text x="36.3" y="52.5">B</text>
<text x="201" y="66">C</text>
<text x="6.4" y="113.1">C</text>
<text x="34.7" y="110.1" transform="rotate(-90 34.7 110.1)">0.8</text>
<text x="410.7" y="113.1">C</text>
<text x="180.7" y="119.1" transform="rotate(-90 180.7 119.1)">0.8</text>
<text x="96.1" y="126.2">81 ±0.05</text>
<text x="233.9" y="129.1">TO SUIT BEARING</text>
<text x="231.5" y="137.9">0.8</text>
<text x="254.2" y="135.1">0.8</text>
<text x="305.1" y="141.9">+0.00</text>
<text x="257.2" y="145">2X-C.1</text>
<text x="295.5" y="144.6">Ø20</text>
<text x="305.9" y="146.8">- 0.05</text>
<text x="262.4" y="154.7" transform="rotate(21 262.4 154.7)">R1 TYP.</text>
<text x="352.6" y="152.1" transform="rotate(69 352.6 152.1)">R1 TYP.</text>
<text x="35.8" y="159.6">4 F7</text>
<text x="50.7" y="161.6">+ 0.010</text>
<text x="50.7" y="156.9">+ 0.022</text>
<text x="137.4" y="160.5">8 g7</text>
<text x="152.5" y="158.1">- 0.005</text>
<text x="247.1" y="160.8">C.1</text>
<text x="375.7" y="158.8">0.020</text>
<text x="388.7" y="158.8">A</text>
<text x="152.5" y="163">- 0.020</text>
<text x="309.8" y="164.5">Ø19 ±0.50</text>
<text x="342.9" y="165.3">A</text>
<text x="90.4" y="170" transform="rotate(43 90.4 170)">R1 TYP.</text>
<text x="148.7" y="169.8">(A.C)</text>
<text x="18.4" y="176.3" transform="rotate(-90 18.4 176.3)">+0.100</text>
<text x="23.3" y="175.4" transform="rotate(-90 23.3 175.4)">- 0.000</text>
<text x="134.7" y="174.9" transform="rotate(-90 134.7 174.9)">0.8</text>
<text x="272" y="179.9">13</text>
<text x="21.1" y="182.4" transform="rotate(-90 21.1 182.4)">18</text>
<text x="233.1" y="182.4" transform="rotate(-90 233.1 182.4)">- 0.009</text>
<text x="238" y="182.4" transform="rotate(-90 238 182.4)">- 0.025</text>
<text x="6.4" y="187.4">B</text>
<text x="198.1" y="189.1">2</text>
<text x="410.7" y="187.4">B</text>
<text x="254.3" y="195.4" transform="rotate(-90 254.3 195.4)">Ø28 ±0.05</text>
<text x="142.6" y="200.4" transform="rotate(-90 142.6 200.4)">12</text>
<text x="177" y="203.1" transform="rotate(-90 177 203.1)">0.8</text>
<text x="235.5" y="203.5" transform="rotate(-90 235.5 203.5)">Ø45 g6</text>
<text x="107.7" y="208.3">2</text>
<text x="251.8" y="209">0.020</text>
<text x="390.6" y="209.7" transform="rotate(-90 390.6 209.7)">+0.00</text>
<text x="395.5" y="208.8" transform="rotate(-90 395.5 208.8)">- 0.05</text>
<text x="161.7" y="210.9" transform="rotate(66 161.7 210.9)">2X-R6</text>
<text x="289.9" y="211.3">5</text>
<text x="311.3" y="211.3">27</text>
<text x="349.2" y="211.3">10</text>
<text x="359.8" y="211.3">3</text>
<text x="101.3" y="217.5">5</text>
<text x="242.1" y="221.2">0.020</text>
<text x="393.3" y="219.3" transform="rotate(-90 393.3 219.3)">Ø12</text>
<text x="134.7" y="224.7">0.020</text>
<text x="269.9" y="225">10</text>
<text x="282.3" y="225">6</text>
<text x="315.5" y="225">53 ±0.05</text>
<text x="386.1" y="232.4">12</text>
<text x="392.2" y="229.7">+0.05</text>
<text x="393.1" y="234.6">- 0.00</text>
<text x="14" y="257.9">NOTE :</text>
<text x="6.4" y="261.7">A</text>
<text x="14" y="263.6">ALL DIMENSION ARE IN &quot;mm&quot;</text>
<text x="410.7" y="261.7">A</text>
<text x="14" y="269.4">SHARP EDGES TREAT 0.5 CHAMFER</text>
<text x="117.3" y="269.9">MATERIAL : C-45</text>
<text x="363.8" y="265.5">09.06.2020</text>
<text x="14" y="275.1">UNSPECIFIED TOLERANCE 0.050mm</text>
<text x="117.3" y="275.6">HARDENING : -</text>
<text x="14" y="280.9">GRINDING MUST BE DONE AFTER PLATING</text>
<text x="117.3" y="281.4">REMARK : PLATING (BLUE ZINC)</text>
<text x="253.2" y="280.3">ADMISSION SHAFT</text>
<text x="316" y="283.8">1</text>
<text x="394.2" y="285">1 / 1</text>
<text x="33.7" y="290.9">6</text>
<text x="103.7" y="290.9">5</text>
<text x="173.7" y="290.9">4</text>
<text x="243.7" y="290.9">3</text>
<text x="313.7" y="290.9">2</text>
<text x="383.7" y="290.9">1</text>
</g>
<g font-size="4.6">
<text x="222.8" y="21.5" transform="rotate(70 222.8 21.5)">⌀36 P.C.D</text>
<text x="167.2" y="29.9">⌖</text>
<text x="369" y="157.3">⏤</text>
<text x="243.4" y="209.9">⌭</text>
<text x="212.4" y="213.1" transform="rotate(-90 212.4 213.1)">⌀4</text>
<text x="233.6" y="222">⌭</text>
<text x="126" y="224.7">⏥</text>
</g>
<text font-size="3.4" x="241" y="266">Shubham</text>
<g font-size="2.7">
<text x="241" y="260.1">Designed by</text>
<text x="273" y="260.1">Checked by</text>
<text x="298" y="260.1">Approved by</text>
<text x="330.3" y="260">Date</text>
<text x="361" y="260">Date</text>
<text x="378.4" y="280.1">Edition</text>
<text x="396.6" y="280.1">Sheet</text>
</g>
</svg>
